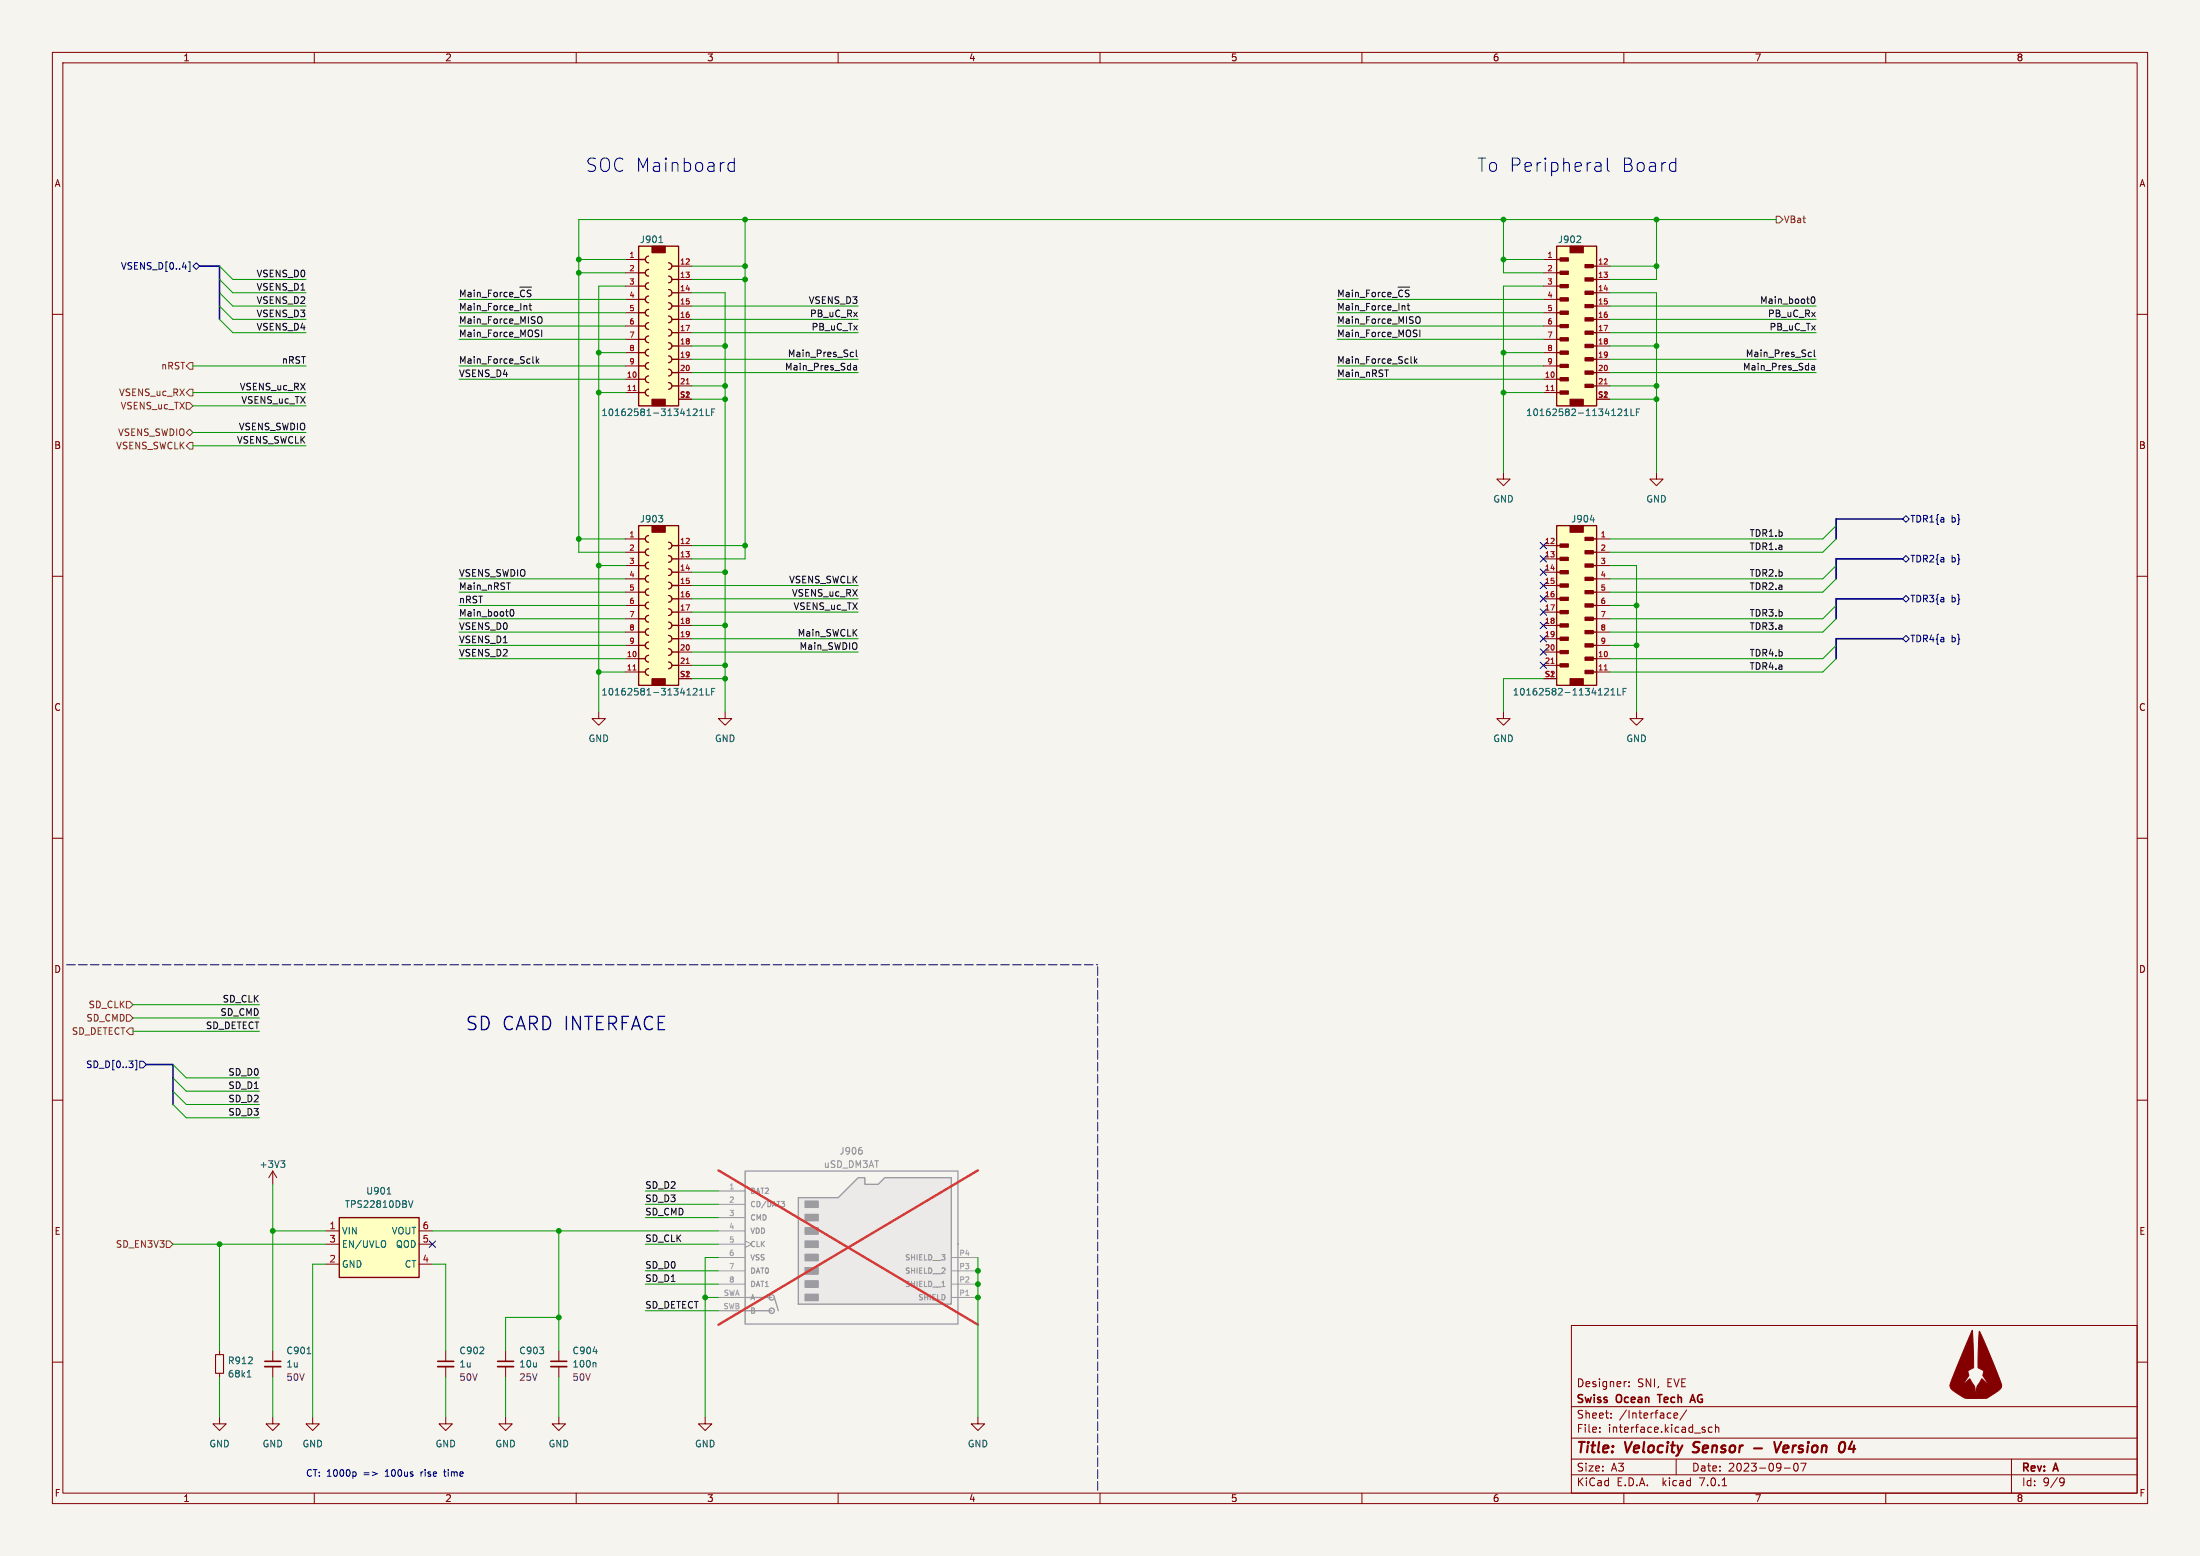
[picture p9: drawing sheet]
<svg xmlns="http://www.w3.org/2000/svg" width="420mm" height="297mm" viewBox="0 0 420 297" stroke-linecap="round" stroke-linejoin="round" font-family="sans-serif">
<path d="M0 0h420v297h-420z" fill="#f5f4ef" stroke="#f5f4ef" stroke-width=".19"/>
<g fill="none" stroke="#840000" stroke-width=".19">
<path d="M10 10h400v277h-400zM12 12h396v273h-396zM60 10v2M110 10v2M160 10v2M210 10v2M260 10v2M310 10v2M360 10v2M10 60h2M119.4 49.5h2.5M119.4 52.1h2.5"/>
<path d="M119.4 54.6h2.5M119.4 57.2h2.5M119.4 59.7h2.5M129.5 50.8h2.6M129.5 53.3h2.6M129.5 55.9h2.6M129.5 58.4h2.6M408 60h2M119.4 72.4h2.5M119.4 74.9h2.5M119.4 62.2h2.5M119.4 64.8h2.5"/>
<path d="M119.4 67.3h2.5M119.4 69.9h2.5M129.5 61h2.6M129.5 63.5h2.6M129.5 66h2.6M129.5 68.6h2.6M129.5 71.1h2.6M129.5 73.7h2.6M129.5 76.2h2.6M287 90.2v1.2h1.3l-1.3 1.3-1.3-1.3h1.3M316.2 90.2v1.2h1.3l-1.3 1.3-1.2-1.3h1.2M10 110h2"/>
<path d="M119.4 102.9h2.5M119.4 105.4h2.5M119.4 108h2.5M119.4 110.5h2.5M119.4 113h2.5M119.4 115.6h2.5M119.4 118.1h2.5M129.5 104.1h2.6M129.5 106.7h2.6M129.5 109.2h2.6M129.5 111.8h2.6M129.5 114.3h2.6"/>
<path d="M129.5 116.8h2.6M129.5 119.4h2.6M408 110h2M114.3 135.9v1.3h1.3l-1.3 1.2-1.3-1.2h1.3M119.4 125.7h2.5M119.4 128.3h2.5M119.4 120.7h2.5M119.4 123.2h2.5M129.5 121.9h2.6M129.5 124.5h2.6M129.5 127h2.6M129.5 129.5h2.6"/>
<path d="M138.4 135.9v1.3h1.3l-1.3 1.2-1.2-1.2h1.2M312.4 135.9v1.3h1.3l-1.3 1.2-1.3-1.2h1.3M10 160h2M408 160h2M10 210h2M408 210h2M52.1 223.5v2.6M52.1 223.5l-.8 1.3M52.1 223.5l.7 1.3M62.2 234.9h2.6M62.2 237.5h2.6M80 234.9h2.5"/>
<path d="M80 237.5h2.5M10 260h2M41.9 257.8v.8M52.1 257.8v2M62.2 241.3h2.6M80 241.3h2.5M85.1 257.8v2M96.5 257.8v2M106.7 257.8v2M300 253h108v32h-108zM408 260h2M41.9 270.5v1.3h1.3l-1.3 1.2-1.3-1.2h1.3"/>
<path d="M41.9 262.1v.8M52.1 270.5v1.3h1.2l-1.2 1.2-1.3-1.2h1.3M52.1 260.9v2M85.1 260.9v2M96.5 260.9v2M106.7 270.5v1.3h1.2l-1.2 1.2-1.3-1.2h1.3M106.7 260.9v2M186.7 270.5v1.3h1.3l-1.3 1.2-1.3-1.2h1.3M300 278.5h108M300 274.5h108M300 268.5h108M305.4 273.3v.1"/>
<path d="M305.4 272.5v.1M307.6 270.6v.1M307.6 269.8v.1M310.3 263.7h.2M311 264.6v.1M311 263.8v.1M319.6 270.2l.7-.1-.1-.3-.4-.1-.2 .2v.7h.6M320 278.5v3M322 269.1l-1.3 2M325.3 272.9l.3 .2-.3 .3M325.3 272.4l.2 .1M326.8 272.5l-.4-.1-.3 .3 .2 .6h.5"/>
<path d="M327.5 272.5l.2-.1 .4 .1v.9M327.5 271.9v1.5M342.6 279.4l.2-.1a.8 .8 0 0 1 .5 .7 .8 .8 0 0 1-.5 .8 1 1 0 0 1-.2-1.4zM343.8 279.3h1l-.7 1.5M384 278.5v6.5M60 285v2M110 285v2M160 285v2M210 285v2M260 285v2M300 281.5h108M310 285v2"/>
<path d="M328.8 283.6h.8M340.6 280.2h1.2M360 285v2M393.5 282.1l.5 .1a.99 .99 0 0 1-.4 1.4h-.3M394.1 282.7l-.2 .3h-.4"/>
</g>
<path d="M323.1 277.1l.3 .1M334.8 276.5h1.6M338.7 275.2l.4 2 .9-2M351.9 275.2l.1 .1a1.55 1.55 0 0 1-.1 1.7" fill="none" stroke="#840000" stroke-width=".4"/>
<path d="M50.5 259.8h3.1M83.6 259.8h3M95 259.8h3M105.2 259.8h3M316.4 266.2h.9M322.6 267.7l.5-1.5 .5 1.5M322.8 267.3h.7" fill="none" stroke="#840000" stroke-width=".3"/>
<path d="M50.5 260.9h3.1M83.6 260.9h3M95 260.9h3M105.2 260.9h3" fill="none" stroke="#840000" stroke-width=".33"/>
<g fill="none" stroke="#006464" stroke-width=".19">
<path d="M125.8 46.3h.7M132.5 78.1h.5l.1 .3-.8 .9h.8M133.6 79.3h.7M133.6 78.4l.3-.3v1.2M134.8 78.1v1.2h.6M135.9 78.7h.4M136.5 78.1h-.6v1.2M125.7 98.4h.8l-.4 .5M126.5 99v.5M132.5 131.4l.5 .1 .1 .3-.8 .9h.8M133.6 131.8l.3-.4v1.3M133.6 132.7h.7"/>
<path d="M134.8 131.4v1.3h.6M135.9 132h.4M136.5 131.4h-.6v1.3M53.6 221.6h.8l-.5 .5M54.1 222.1l.3 .2v.3l-.3 .2M73.6 237v.9M73.9 227.9h.7M78 229.2l.4 1.3 .4-1.3M58.6 258.4h.7M47.2 262.8h.7M47.4 261.8l.2-.2v1.2M113.6 260.1l.2 .2v.6"/>
</g>
<path d="M41.1 258.6h1.6v3.5h-1.6z" fill="none" stroke="#840000" stroke-width=".2"/>
<g fill="#ffffc2" stroke="#ffffc2" stroke-width=".19">
<path d="M121.9 47h7.6v30.5h-7.6z"/>
<path d="M64.8 232.4h15.2v11.4h-15.2z"/>
<path d="M121.9 100.3h7.6v30.5h-7.6z"/>
</g>
<g fill="none" stroke="#840000" stroke-width=".25">
<path d="M121.9 47h7.6v30.5h-7.6zM121.9 59.7h1.3M121.9 57.2h1.3M121.9 54.6h1.3M121.9 52.1h1.3M121.9 49.5h1.3M123.8 59.1a.64 .64 0 0 0-.6 .6 .64 .64 0 0 0 .6 .6M123.8 56.5a.64 .64 0 0 0-.6 .7 .64 .64 0 0 0 .6 .6M123.8 54a.64 .64 0 0 0-.6 .6 .64 .64 0 0 0 .6 .6M123.8 51.4a.64 .64 0 0 0-.6 .7 .64 .64 0 0 0 .6 .6M123.8 48.9a.64 .64 0 0 0-.6 .6 .64 .64 0 0 0 .6 .7M127.6 57.8a.64 .64 0 0 1 .7 .6 .64 .64 0 0 1-.7 .7"/>
<path d="M127.6 55.2a.64 .64 0 0 1 .7 .7 .64 .64 0 0 1-.7 .6M127.6 52.7a.64 .64 0 0 1 .7 .6 .64 .64 0 0 1-.7 .7M127.6 50.2a.64 .64 0 0 1 .7 .6 .64 .64 0 0 1-.7 .6M128.3 58.4h1.2M128.3 55.9h1.2M128.3 53.3h1.2M128.3 50.8h1.2M121.9 74.9h1.3M121.9 72.4h1.3M121.9 69.9h1.3M121.9 67.3h1.3M121.9 64.8h1.3"/>
<path d="M121.9 62.2h1.3M123.8 74.3a.64 .64 0 0 0-.6 .6 .64 .64 0 0 0 .6 .7M123.8 71.8a.64 .64 0 0 0-.6 .6 .64 .64 0 0 0 .6 .6M123.8 69.2a.64 .64 0 0 0-.6 .7 .64 .64 0 0 0 .6 .6M123.8 66.7a.64 .64 0 0 0-.6 .6 .64 .64 0 0 0 .6 .6M123.8 64.1a.64 .64 0 0 0-.6 .7 .64 .64 0 0 0 .6 .6M123.8 61.6a.64 .64 0 0 0-.6 .6 .64 .64 0 0 0 .6 .7M127.6 73a.64 .64 0 0 1 .7 .7 .64 .64 0 0 1-.7 .6M127.6 70.5a.64 .64 0 0 1 .7 .6 .64 .64 0 0 1-.7 .7M127.6 67.9a.64 .64 0 0 1 .7 .7 .64 .64 0 0 1-.7 .6M127.6 65.4a.64 .64 0 0 1 .7 .6 .64 .64 0 0 1-.7 .7M127.6 62.9a.64 .64 0 0 1 .7 .6 .64 .64 0 0 1-.7 .6"/>
<path d="M127.6 60.3a.64 .64 0 0 1 .7 .7 .64 .64 0 0 1-.7 .6M128.3 73.7h1.2M128.3 71.1h1.2M128.3 68.6h1.2M128.3 66h1.2M128.3 63.5h1.2M128.3 61h1.2M121.9 100.3h7.6v30.5h-7.6zM121.9 118.1h1.3M121.9 115.6h1.3M121.9 113h1.3M121.9 110.5h1.3"/>
<path d="M121.9 108h1.3M121.9 105.4h1.3M121.9 102.9h1.3M123.8 117.5a.64 .64 0 0 0-.6 .6 .64 .64 0 0 0 .6 .6M123.8 114.9a.64 .64 0 0 0-.6 .7 .64 .64 0 0 0 .6 .6M123.8 112.4a.64 .64 0 0 0-.6 .6 .64 .64 0 0 0 .6 .7M123.8 109.9a.64 .64 0 0 0-.6 .6 .64 .64 0 0 0 .6 .6M123.8 107.3a.64 .64 0 0 0-.6 .7 .64 .64 0 0 0 .6 .6M123.8 104.8a.64 .64 0 0 0-.6 .6 .64 .64 0 0 0 .6 .6M123.8 102.2a.64 .64 0 0 0-.6 .7 .64 .64 0 0 0 .6 .6M127.6 118.7a.64 .64 0 0 1 .7 .7 .64 .64 0 0 1-.7 .6M127.6 116.2a.64 .64 0 0 1 .7 .6 .64 .64 0 0 1-.7 .7"/>
<path d="M127.6 113.7a.64 .64 0 0 1 .7 .6 .64 .64 0 0 1-.7 .6M127.6 111.1a.64 .64 0 0 1 .7 .7 .64 .64 0 0 1-.7 .6M127.6 108.6a.64 .64 0 0 1 .7 .6 .64 .64 0 0 1-.7 .7M127.6 106a.64 .64 0 0 1 .7 .7 .64 .64 0 0 1-.7 .6M127.6 103.5a.64 .64 0 0 1 .7 .6 .64 .64 0 0 1-.7 .7M128.3 119.4h1.2M128.3 116.8h1.2M128.3 114.3h1.2M128.3 111.8h1.2M128.3 109.2h1.2M128.3 106.7h1.2M128.3 104.1h1.2"/>
<path d="M121.9 128.3h1.3M121.9 125.7h1.3M121.9 123.2h1.3M121.9 120.7h1.3M123.8 127.6a.64 .64 0 0 0-.6 .7 .64 .64 0 0 0 .6 .6M123.8 125.1a.64 .64 0 0 0-.6 .6 .64 .64 0 0 0 .6 .7M123.8 122.6a.64 .64 0 0 0-.6 .6 .64 .64 0 0 0 .6 .6M123.8 120a.64 .64 0 0 0-.6 .7 .64 .64 0 0 0 .6 .6M127.6 126.4a.64 .64 0 0 1 .7 .6 .64 .64 0 0 1-.7 .6M127.6 123.8a.64 .64 0 0 1 .7 .7 .64 .64 0 0 1-.7 .6M127.6 121.3a.64 .64 0 0 1 .7 .6 .64 .64 0 0 1-.7 .7M128.3 127h1.2"/>
<path d="M128.3 124.5h1.2M128.3 121.9h1.2M64.8 232.4h15.2v11.4h-15.2z"/>
</g>
<g fill="#840000" stroke="#840000" stroke-width=".19">
<path d="M124.5 76.2h2.5v1.3h-2.5z"/>
<path d="M124.5 47h2.5v1.3h-2.5z"/>
<path d="M376.5 253.9l.3 7.2-1.1 .6 .2 .9-1.5 2.2 1.6-1.6 .2 .3a3.6 3.6 0 0 1 1 2.8 4.3 4.3 0 0 1 1.2-3.1l1.6 1.6-1.5-2.2 .2-.9-1.1-.6 .3-7 1.5 3.4 2.5 6.2a1.24 1.24 0 0 1-.5 1.8l-2.1 1.4h-2a4.2 4.2 0 0 1-2.4-.2l-.3-.1a5.9 5.9 0 0 1-2.3-1.9 4.6 4.6 0 0 1 .7-2.5z"/>
<path d="M124.5 129.5h2.5v1.3h-2.5z"/>
<path d="M124.5 100.3h2.5v1.3h-2.5z"/>
</g>
<path d="M120.8 74.6h.6M131 73.3h.6M120.8 127.9h.6M131 126.6h.6" fill="none" stroke="#a90000" stroke-width=".19"/>
<path d="M152.4 228.6h7.6l3.8-3.8h1.3v1.3h2.5l1.3-1.3h12.7v24.1h-29.2z" fill="#ebeae8"/>
<g fill="none" stroke="#9c9b98" stroke-width=".25">
<path d="M142.2 223.5h40.7v29.2h-40.7zM152.4 228.6h7.6l3.8-3.8h1.3v1.3h2.5l1.3-1.3h12.7v24.1h-29.2zM142.2 250.2h5.1M142.2 247.6h5.1M147.8 247.6l.8 2.6"/>
<circle cx="147.3" cy="250.2" r=".51"/>
<circle cx="147.3" cy="247.6" r=".51"/>
</g>
<g fill="#9c9b98" stroke="#9c9b98" stroke-width=".19">
<path d="M153.7 247h2.5v1.3h-2.5z"/>
<path d="M153.7 244.5h2.5v1.2h-2.5z"/>
<path d="M153.7 241.9h2.5v1.3h-2.5z"/>
<path d="M153.7 239.4h2.5v1.3h-2.5z"/>
<path d="M153.7 236.9h2.5v1.2h-2.5z"/>
<path d="M153.7 234.3h2.5v1.3h-2.5z"/>
<path d="M153.7 231.8h2.5v1.2h-2.5z"/>
<path d="M153.7 229.2h2.5v1.3h-2.5z"/>
</g>
<g fill="none" stroke="#9c9b98" stroke-width=".19">
<path d="M137.2 227.3h5M137.2 229.9h5M137.2 232.4h5M137.2 234.9h5M137.2 237.5h5M142.2 236.9l1.3 .6-1.3 .6M137.2 240h5M137.2 242.6h5M137.2 245.1h5M137.2 247.6h5M137.2 250.2h5M181.6 240h5.1"/>
<path d="M181.6 242.6h5.1M181.6 245.1h5.1M181.6 247.6h5.1"/>
</g>
<path d="M164.6 219.6v.6M149.2 229.3h.6l-.4 .4M149.7 229.8v.4M179.8 245.6h.6" fill="none" stroke="#939391" stroke-width=".19"/>
<path d="M137.2 223.4l49.5 29.5M186.7 223.4l-49.5 29.5" fill="none" stroke="#eb3a3d" stroke-width=".46"/>
<g fill="#ffffc2" stroke="#ffffc2" stroke-width=".19">
<path d="M297.2 100.3h7.6v30.5h-7.6z"/>
<path d="M297.2 47h7.6v30.5h-7.6z"/>
</g>
<g fill="none" stroke="#840000" stroke-width=".25">
<path d="M297.2 47h7.6v30.5h-7.6zM297.2 59.7h1.9M297.2 57.2h1.9M297.2 54.6h1.9M297.2 52.1h1.9M297.2 49.5h1.9M302.9 58.4h1.9M302.9 55.9h1.9M302.9 53.3h1.9M302.9 50.8h1.9M297.2 74.9h1.9M297.2 72.4h1.9"/>
<path d="M297.2 69.9h1.9M297.2 67.3h1.9M297.2 64.8h1.9M297.2 62.2h1.9M302.9 73.7h1.9M302.9 71.1h1.9M302.9 68.6h1.9M302.9 66h1.9M302.9 63.5h1.9M302.9 61h1.9M297.2 100.3h7.6v30.5h-7.6zM297.2 119.4h1.9"/>
<path d="M297.2 116.8h1.9M297.2 114.3h1.9M297.2 111.8h1.9M297.2 109.2h1.9M297.2 106.7h1.9M297.2 104.1h1.9M302.9 118.1h1.9M302.9 115.6h1.9M302.9 113h1.9M302.9 110.5h1.9M302.9 108h1.9M302.9 105.4h1.9"/>
<path d="M302.9 102.9h1.9M297.2 127h1.9M297.2 124.5h1.9M297.2 121.9h1.9M302.9 128.3h1.9M302.9 125.7h1.9M302.9 123.2h1.9M302.9 120.7h1.9"/>
</g>
<g fill="#840000" stroke="#840000" stroke-width=".19">
<path d="M302.6 128h1.6v.6h-1.6z"/>
<path d="M302.6 125.4h1.6v.6h-1.6z"/>
<path d="M302.6 122.9h1.6v.6h-1.6z"/>
<path d="M302.6 120.3h1.6v.7h-1.6z"/>
<path d="M302.6 117.8h1.6v.6h-1.6z"/>
<path d="M302.6 115.3h1.6v.6h-1.6z"/>
<path d="M302.6 112.7h1.6v.6h-1.6z"/>
<path d="M302.6 110.2h1.6v.6h-1.6z"/>
<path d="M302.6 107.6h1.6v.7h-1.6z"/>
<path d="M302.6 105.1h1.6v.6h-1.6z"/>
<path d="M302.6 102.6h1.6v.6h-1.6z"/>
<path d="M297.8 126.7h1.6v.6h-1.6z"/>
<path d="M297.8 124.1h1.6v.7h-1.6z"/>
<path d="M297.8 121.6h1.6v.6h-1.6z"/>
<path d="M297.8 119.1h1.6v.6h-1.6z"/>
<path d="M297.8 116.5h1.6v.7h-1.6z"/>
<path d="M297.8 114h1.6v.6h-1.6z"/>
<path d="M297.8 111.4h1.6v.7h-1.6z"/>
<path d="M297.8 108.9h1.6v.6h-1.6z"/>
<path d="M297.8 106.4h1.6v.6h-1.6z"/>
<path d="M297.8 103.8h1.6v.7h-1.6z"/>
<path d="M299.7 129.5h2.6v1.3h-2.6z"/>
<path d="M299.7 100.3h2.6v1.3h-2.6z"/>
<path d="M297.8 74.6h1.6v.6h-1.6z"/>
<path d="M297.8 72.1h1.6v.6h-1.6z"/>
<path d="M297.8 69.5h1.6v.7h-1.6z"/>
<path d="M297.8 67h1.6v.6h-1.6z"/>
<path d="M297.8 64.5h1.6v.6h-1.6z"/>
<path d="M297.8 61.9h1.6v.6h-1.6z"/>
<path d="M297.8 59.4h1.6v.6h-1.6z"/>
<path d="M297.8 56.8h1.6v.7h-1.6z"/>
<path d="M297.8 54.3h1.6v.6h-1.6z"/>
<path d="M297.8 51.8h1.6v.6h-1.6z"/>
<path d="M297.8 49.2h1.6v.6h-1.6z"/>
<path d="M302.6 73.3h1.6v.7h-1.6z"/>
<path d="M302.6 70.8h1.6v.6h-1.6z"/>
<path d="M302.6 68.3h1.6v.6h-1.6z"/>
<path d="M302.6 65.7h1.6v.7h-1.6z"/>
<path d="M302.6 63.2h1.6v.6h-1.6z"/>
<path d="M302.6 60.6h1.6v.7h-1.6z"/>
<path d="M302.6 58.1h1.6v.6h-1.6z"/>
<path d="M302.6 55.6h1.6v.6h-1.6z"/>
<path d="M302.6 53h1.6v.7h-1.6z"/>
<path d="M302.6 50.5h1.6v.6h-1.6z"/>
<path d="M299.7 76.2h2.6v1.3h-2.6z"/>
<path d="M299.7 47h2.6v1.3h-2.6z"/>
</g>
<g fill="none" stroke="#840000" stroke-width=".19">
<path d="M294.6 49.5h2.6M294.6 52.1h2.6M294.6 54.6h2.6M294.6 57.2h2.6M294.6 59.7h2.6M304.8 50.8h2.5M304.8 53.3h2.5M304.8 55.9h2.5M304.8 58.4h2.5M294.6 72.4h2.6M294.6 74.9h2.6M294.6 62.2h2.6"/>
<path d="M294.6 64.8h2.6M294.6 67.3h2.6M294.6 69.9h2.6M304.8 61h2.5M304.8 63.5h2.5M304.8 66h2.5M304.8 68.6h2.5M304.8 71.1h2.5M304.8 73.7h2.5M304.8 76.2h2.5M294.6 104.1h2.6M294.6 106.7h2.6"/>
<path d="M294.6 109.2h2.6M294.6 111.8h2.6M294.6 114.3h2.6M294.6 116.8h2.6M294.6 119.4h2.6M304.8 102.9h2.5M304.8 105.4h2.5M304.8 108h2.5M304.8 110.5h2.5M304.8 113h2.5M304.8 115.6h2.5M304.8 118.1h2.5"/>
<path d="M287 135.9v1.3h1.3l-1.3 1.2-1.3-1.2h1.3M294.6 121.9h2.6M294.6 124.5h2.6M294.6 127h2.6M294.6 129.5h2.6M304.8 125.7h2.5M304.8 128.3h2.5M304.8 120.7h2.5M304.8 123.2h2.5M59.7 270.5v1.3h1.3l-1.3 1.2-1.3-1.2h1.3M85.1 270.5v1.3h1.3l-1.3 1.2-1.3-1.2h1.3M96.5 270.5v1.3h1.3l-1.3 1.2-1.3-1.2h1.3"/>
<path d="M134.6 270.5v1.3h1.3l-1.3 1.2-1.3-1.2h1.3"/>
</g>
<path d="M296.1 74.6h.6M306.3 73.3h.5M296.1 126.6h.6M306.3 127.9h.5" fill="none" stroke="#a90000" stroke-width=".19"/>
<g fill="none" stroke="#006464" stroke-width=".19">
<path d="M301 46.3h.8M301.7 45.2v.4M309.1 78.1h.4l.1 .3-.8 .9h.8M310.1 79.3h.7M310.1 78.4l.4-.3v1.2M311.4 78.1v1.2h.6M312.4 78.7h.4M313 78.1h-.6v1.2M303.6 99.2h.8M306.5 131.4l.4 .1 .2 .3-.8 .9h.8M307.6 132.7h.7M307.6 131.8l.3-.4v1.3"/>
<path d="M308.8 131.4v1.3h.6M309.8 132h.5M310.5 131.4h-.7v1.3"/>
</g>
<path d="M339.1 41.3h.6l.7 .6-.7 .6h-.6zM35.6 69.9l.6-.7h.6v1.3h-.6zM35.6 76.8h.6l.6 .7-.6 .6h-.6zM36.2 74.3h.6v1.3h-.6l-.6-.7zM35.6 82.6l.6-.7 .6 .7-.6 .6zM35.6 85.1l.6-.6h.6v1.2h-.6zM24.1 191.1h.7l.6 .7-.6 .6h-.7zM24.1 193.7h.7l.6 .6-.6 .6h-.7zM24.8 196.2h.6v1.3h-.6l-.7-.6zM31.7 236.9h.7l.6 .6-.6 .6h-.7z" fill="none" stroke="#725600" stroke-width=".19"/>
<g fill="none" stroke="#000084" stroke-width=".19">
<path d="M36 50h.3v1.8h-.3M36.8 50.8l.7-.6 .6 .6-.6 .6zM363.2 99.1l.7-.7 .6 .7-.6 .6zM294 108.6l1.2 1.2M294 106.1l1.2 1.2M294 103.5l1.2 1.2M294 116.2l1.2 1.2M294 111.2l1.2 1.2M294 113.7l1.2 1.2M294 118.8l1.2 1.2M295.2 108.6l-1.2 1.2M295.2 106.1l-1.2 1.2"/>
<path d="M295.2 103.5l-1.2 1.2M295.2 116.2l-1.2 1.2M295.2 111.2l-1.2 1.2M295.2 113.7l-1.2 1.2M295.2 118.8l-1.2 1.2M363.2 106.7l.7-.7 .6 .7-.6 .6zM363.2 114.3l.7-.6 .6 .6-.6 .6zM294 123.9l1.2 1.2M294 126.4l1.2 1.2M294 121.3l1.2 1.2M295.2 123.9l-1.2 1.2M295.2 126.4l-1.2 1.2"/>
<path d="M295.2 121.3l-1.2 1.2M363.2 121.9l.7-.6 .6 .6-.6 .7zM25.8 202.4h.3v1.8h-.3M26.7 202.6h.6l.6 .6-.6 .6h-.6zM81.9 236.9l1.3 1.2M83.2 236.9l-1.3 1.2"/>
</g>
<g fill="none" stroke="#0f0f0f" stroke-width=".19">
<path d="M99.2 54.8h2.3M100.4 58.3l.2 .2v.7M101 58.3h.5M101.2 57.9v1.1l.3 .2M266.9 54.8h2.2M268 58.3l.2 .2v.7M268.6 58.3h.5M268.8 57.9v1.1l.3 .2M345.9 56.7l.1-.1a.68 .68 0 0 1 .5 .7 .68 .68 0 0 1-.5 .6 .85 .85 0 0 1-.1-1.2zM102.4 68.1v1.2M102.5 68.9l.4 .4M102.9 68.5l-.5 .5"/>
<path d="M102.9 60.5a.43 .43 0 0 1 .6 .4v.4a.43 .43 0 0 1-.6 .4M103.4 63v1.3M162.6 67.2l.3 .1M162.9 68l-.3 .1M163 69.8h.5v.8M163.5 66.8v1.1l.1 .2M163.5 70.1h-.4l-.2 .2 .2 .3h.4M270 68.1v1.2M270.1 68.9l.4 .4M270.5 68.5l-.5 .5M270.6 60.5a.43 .43 0 0 1 .5 .4v.4a.43 .43 0 0 1-.5 .4M271.1 63v1.3"/>
<path d="M345.4 67.2l.4 .1M345.8 68l-.4 .1M345.9 69.8h.4l.1 .8M346.3 66.8v1.1l.2 .2M346.4 70.1h-.4l-.2 .2 .2 .3h.4M97.4 116.8l.3-.5a.68 .68 0 0 1 .4 .7 .68 .68 0 0 1-.4 .6l-.3-.5"/>
</g>
<path d="M140.2 30.2v2.5M140.2 31.1l-.7-.1-.5 .5v.7l.2 .4 .3 .1 .7-.1M304.8 31l.7 .1 .1 .3v1.3M305.6 32.6l-.8 .1M305.6 31.6l-.8 .1M306.9 30.2v2.1l.3 .4M319.7 31l.2 .1M319.9 30.2v2.5M319.9 32.6l-.2 .1M67.7 280.9l.3 .3v.3l-.3 .3" fill="none" stroke="#0000c2" stroke-width=".19"/>
<path d="M12.7 184.2h196.8M209.5 284.5v-100.3" fill="none" stroke="#0000c2" stroke-width=".19" stroke-dasharray="1.7 .6"/>
<path d="M38.1 50.8h3.8v10.2M363.2 99.1h-12.7v3.8M363.2 106.7h-12.7v3.8M363.2 114.3h-12.7v3.8M363.2 121.9h-12.7v3.8M27.9 203.2h5.1v7.6" fill="none" stroke="#000084" stroke-width=".3"/>
<g fill="none" stroke="#009600" stroke-width=".19">
<path d="M41.9 58.4l2.5 2.6h14M41.9 55.9l2.5 2.5h14M41.9 53.3l2.5 2.6h14M41.9 50.8l2.5 2.5h14M87.6 57.2h31.8M87.6 59.7h31.8M110.5 49.5h8.9M110.5 52.1h8.9M119.4 54.6h-5.1v81.3M132.1 55.9h6.3v80M132.1 58.4h31.7M132.1 53.3h10.1"/>
<path d="M132.1 50.8h10.1M142.2 41.9v64.8h-10.1M255.3 57.2h39.3M255.3 59.7h39.3M287 49.5h7.6M287 41.9v10.2h7.6M294.6 54.6h-7.6v35.6M307.3 58.4h39.4M307.3 55.9h8.9v34.3M307.3 50.8h8.9M316.2 41.9v11.4h-8.9M339.1 41.9h-228.6v63.5h8.9"/>
<path d="M36.8 69.9h21.6M36.8 74.9h21.6M36.8 77.5h21.6M41.9 61l2.5 2.5h14M87.6 69.9h31.8M87.6 64.8h31.8M87.6 62.2h31.8M87.6 72.4h31.8M114.3 74.9h5.1M114.3 67.3h5.1M132.1 61h31.7M132.1 63.5h31.7"/>
<path d="M132.1 76.2h6.3M132.1 73.7h6.3M132.1 71.1h31.7M132.1 66h6.3M132.1 68.6h31.7M255.3 69.9h39.3M255.3 64.8h39.3M255.3 62.2h39.3M255.3 72.4h39.3M287 74.9h7.6M287 67.3h7.6M307.3 61h39.4"/>
<path d="M307.3 63.5h39.4M307.3 76.2h8.9M307.3 73.7h8.9M307.3 71.1h39.4M307.3 66h8.9M307.3 68.6h39.4M36.8 82.6h21.6M36.8 85.1h21.6M87.6 113h31.8M87.6 118.1h31.8M87.6 110.5h31.8M87.6 115.6h31.8"/>
<path d="M110.5 102.9h8.9M114.3 108h5.1M132.1 109.2h6.3M132.1 119.4h6.3M132.1 111.8h31.7M132.1 116.8h31.7M132.1 114.3h31.7M132.1 104.1h10.1M307.3 115.6h5.1M307.3 108h5.1v27.9M350.5 118.1l-2.5 2.6h-40.7M350.5 110.5l-2.5 2.5h-40.7"/>
<path d="M350.5 115.6l-2.5 2.5h-40.7M350.5 108l-2.5 2.5h-40.7M350.5 102.9l-2.5 2.5h-40.7M350.5 100.3l-2.5 2.6h-40.7M87.6 125.7h31.8M87.6 120.7h31.8M87.6 123.2h31.8M114.3 128.3h5.1M132.1 124.5h31.7M132.1 127h6.3M132.1 121.9h31.7M132.1 129.5h6.3"/>
<path d="M294.6 129.5h-7.6v6.4M307.3 123.2h5.1M350.5 125.7l-2.5 2.6h-40.7M350.5 123.2l-2.5 2.5h-40.7M25.4 194.3h24.1M25.4 196.9h24.1M25.4 191.8h24.1M33 208.3l2.6 2.5h13.9M33 205.7l2.6 2.6h13.9M33 203.2l2.6 2.5h13.9M33 210.8l2.6 2.6h13.9M33 237.5h29.2"/>
<path d="M41.9 237.5v20.3M52.1 226.1v31.7M52.1 234.9h10.1M82.5 234.9h54.7M106.7 234.9v22.9M123.2 237.5h14M123.2 229.9h14M123.2 232.4h14M123.2 227.3h14M62.2 241.3h-2.5v29.2M82.5 241.3h2.6v16.5M106.7 251.5h-10.2v6.3"/>
<path d="M123.2 245.1h14M123.2 250.2h14M123.2 242.6h14M134.6 247.6h2.6M137.2 240h-2.6v30.5M186.7 240v30.5M41.9 262.9v7.6M52.1 262.9v7.6M85.1 262.9v7.6M96.5 262.9v7.6M106.7 262.9v7.6"/>
</g>
<g fill="#009600" stroke="#009600" stroke-width=".19">
<circle cx="110.5" cy="49.5" r=".46"/>
<circle cx="110.5" cy="52.1" r=".46"/>
<circle cx="114.3" cy="67.3" r=".46"/>
<circle cx="186.7" cy="245.1" r=".46"/>
<circle cx="186.7" cy="247.6" r=".46"/>
<circle cx="186.7" cy="242.6" r=".46"/>
<circle cx="106.7" cy="251.5" r=".46"/>
<circle cx="106.7" cy="234.9" r=".46"/>
<circle cx="134.6" cy="247.6" r=".46"/>
<circle cx="138.4" cy="127" r=".46"/>
<circle cx="138.4" cy="129.5" r=".46"/>
<circle cx="41.9" cy="237.5" r=".46"/>
<circle cx="52.1" cy="234.9" r=".46"/>
<circle cx="110.5" cy="102.9" r=".46"/>
<circle cx="114.3" cy="108" r=".46"/>
<circle cx="138.4" cy="119.4" r=".46"/>
<circle cx="138.4" cy="109.2" r=".46"/>
<circle cx="142.2" cy="104.1" r=".46"/>
<circle cx="114.3" cy="128.3" r=".46"/>
<circle cx="316.2" cy="76.2" r=".46"/>
<circle cx="316.2" cy="73.7" r=".46"/>
<circle cx="312.4" cy="115.6" r=".46"/>
<circle cx="142.2" cy="53.3" r=".46"/>
<circle cx="142.2" cy="50.8" r=".46"/>
<circle cx="316.2" cy="50.8" r=".46"/>
<circle cx="316.2" cy="41.9" r=".46"/>
<circle cx="138.4" cy="66" r=".46"/>
<circle cx="142.2" cy="41.9" r=".46"/>
<circle cx="138.4" cy="73.7" r=".46"/>
<circle cx="287" cy="49.5" r=".46"/>
<circle cx="287" cy="41.9" r=".46"/>
<circle cx="138.4" cy="76.2" r=".46"/>
<circle cx="287" cy="67.3" r=".46"/>
<circle cx="287" cy="74.9" r=".46"/>
<circle cx="114.3" cy="74.9" r=".46"/>
<circle cx="312.4" cy="123.2" r=".46"/>
<circle cx="316.2" cy="66" r=".46"/>
</g>
<g font-size="3.5" fill="#0000c2">
<text x="111.8" y="33">SOC Mainboard</text>
<text x="281.9" y="33">To Peripheral</text>
<text x="309.3" y="33">Board</text>
<text x="88.9" y="196.8">SD CARD INTERFACE</text>
</g>
<g font-size="2.8" fill="#840000">
<text x="301" y="277.8">Title:</text>
<text x="310.4" y="277.8">Velocity</text>
<text x="323.9" y="277.8">Sensor</text>
<text x="340.7" y="277.8">Version</text>
<text x="353.6" y="277.8">04</text>
</g>
<g font-size="2.1" fill="#840000">
<text x="301" y="268.1">Swiss</text>
<text x="301" y="264.9">Designer:</text>
<text x="308.7" y="268.1">Ocean</text>
<text x="312.6" y="264.9">SNI,</text>
<text x="317.2" y="268.1">Tech</text>
<text x="318.2" y="264.9">EVE</text>
<text x="323.8" y="268.1">AG</text>
<text x="301" y="273.6">File:</text>
<text x="301" y="270.9">Sheet:</text>
<text x="307" y="273.6">interface.kicad_sch</text>
<text x="309.1" y="270.9">/Interface/</text>
<text x="301" y="281">Size:</text>
<text x="307.6" y="281">A3</text>
<text x="323" y="281">Date:</text>
<text x="329.9" y="281">2023-09-07</text>
<text x="386" y="281.2">Rev:</text>
<text x="392.2" y="281.2">A</text>
<text x="301" y="283.8">KiCad</text>
<text x="308.6" y="283.8">E.D.A.</text>
<text x="317.4" y="283.8">kicad</text>
<text x="324.5" y="283.8">7.0.1</text>
<text x="386" y="283.8">Id:</text>
<text x="390" y="283.8">9/9</text>
</g>
<g font-size="1.8" fill="#840000">
<text x="35" y="11.8">1</text>
<text x="85" y="11.8">2</text>
<text x="135" y="11.8">3</text>
<text x="185" y="11.8">4</text>
<text x="235" y="11.8">5</text>
<text x="285" y="11.8">6</text>
<text x="335" y="11.8">7</text>
<text x="385" y="11.8">8</text>
<text x="10.4" y="35.8">A</text>
<text x="408.4" y="35.8">A</text>
<text x="10.3" y="85.8">B</text>
<text x="408.3" y="85.8">B</text>
<text x="10.3" y="135.8">C</text>
<text x="408.3" y="135.8">C</text>
<text x="10.3" y="185.8">D</text>
<text x="408.3" y="185.8">D</text>
<text x="10.4" y="235.8">E</text>
<text x="408.3" y="235.8">E</text>
<text x="10.4" y="285.8">F</text>
<text x="35" y="286.8">1</text>
<text x="85" y="286.8">2</text>
<text x="135" y="286.8">3</text>
<text x="185" y="286.8">4</text>
<text x="235" y="286.8">5</text>
<text x="285" y="286.8">6</text>
<text x="335" y="286.8">7</text>
<text x="385" y="286.8">8</text>
<text x="408.4" y="285.8">F</text>
</g>
<g font-size="1.8" fill="#006464">
<text x="122.1" y="46.5">J901</text>
<text x="297.4" y="46.5">J902</text>
<text x="114.8" y="79.6">10162581-3134121LF</text>
<text x="291.3" y="79.6">10162582-1134121LF</text>
<text x="122.1" y="99.9">J903</text>
<text x="285" y="96.1">GND</text>
<text x="299.9" y="99.9">J904</text>
<text x="314.2" y="96.1">GND</text>
<text x="114.8" y="132.9">10162581-3134121LF</text>
<text x="288.7" y="132.9">10162582-1134121LF</text>
<text x="112.3" y="141.8">GND</text>
<text x="136.4" y="141.8">GND</text>
<text x="285" y="141.8">GND</text>
<text x="310.4" y="141.8">GND</text>
<text x="49.5" y="223.1">+3V3</text>
<text x="65.8" y="230.7">TPS22810DBV</text>
<text x="69.8" y="228.2">U901</text>
<text x="65.3" y="235.8">VIN</text>
<text x="65.3" y="238.3">EN/UVLO</text>
<text x="74.7" y="235.8">VOUT</text>
<text x="75.4" y="238.3">QOD</text>
<text x="65.3" y="242.1">GND</text>
<text x="77.1" y="242.1">CT</text>
<text x="43.4" y="260.5">R912</text>
<text x="43.4" y="263.1">68k1</text>
<text x="54.6" y="258.6">C901</text>
<text x="54.6" y="261.2">1u</text>
<text x="87.6" y="258.6">C902</text>
<text x="87.6" y="261.2">1u</text>
<text x="99.1" y="258.6">C903</text>
<text x="99.1" y="261.2">10u</text>
<text x="109.2" y="258.6">C904</text>
<text x="109.2" y="261.2">100n</text>
<text x="39.9" y="276.4">GND</text>
<text x="50.1" y="276.4">GND</text>
<text x="57.7" y="276.4">GND</text>
<text x="83.1" y="276.4">GND</text>
<text x="94.5" y="276.4">GND</text>
<text x="104.7" y="276.4">GND</text>
<text x="132.6" y="276.4">GND</text>
<text x="184.7" y="276.4">GND</text>
</g>
<g font-size="1.8" fill="#725600">
<text x="340.6" y="42.7">VBat</text>
<text x="30.6" y="70.7">nRST</text>
<text x="22.6" y="75.8">VSENS_uc_RX</text>
<text x="22.4" y="83.4">VSENS_SWDIO</text>
<text x="22.9" y="78.3">VSENS_uc_TX</text>
<text x="22.1" y="85.9">VSENS_SWCLK</text>
<text x="13.6" y="197.7">SD_DETECT</text>
<text x="16.4" y="195.1">SD_CMD</text>
<text x="16.8" y="192.6">SD_CLK</text>
<text x="22" y="238.3">SD_EN3V3</text>
</g>
<g font-size="1.8" fill="#000084">
<text x="23" y="51.6">VSENS_D[0..4]</text>
<text x="364.7" y="99.9">TDR1{a</text>
<text x="372.5" y="99.9">b}</text>
<text x="364.7" y="107.5">TDR2{a</text>
<text x="372.5" y="107.5">b}</text>
<text x="364.7" y="115.1">TDR3{a</text>
<text x="372.5" y="115.1">b}</text>
<text x="364.7" y="122.7">TDR4{a</text>
<text x="372.5" y="122.7">b}</text>
<text x="16.3" y="204">SD_D[0..3]</text>
</g>
<g font-size="1.8" fill="#0f0f0f">
<text x="48.9" y="53">VSENS_D0</text>
<text x="48.9" y="58.1">VSENS_D2</text>
<text x="48.9" y="55.5">VSENS_D1</text>
<text x="87.6" y="56.8">Main_Force_~{CS}</text>
<text x="87.6" y="59.3">Main_Force_Int</text>
<text x="154.3" y="58.1">VSENS_D3</text>
<text x="255.3" y="56.8">Main_Force_~{CS}</text>
<text x="255.3" y="59.3">Main_Force_Int</text>
<text x="335.9" y="58.1">Main_boot0</text>
<text x="48.9" y="60.6">VSENS_D3</text>
<text x="48.9" y="63.2">VSENS_D4</text>
<text x="87.6" y="61.9">Main_Force_MISO</text>
<text x="87.6" y="64.4">Main_Force_MOSI</text>
<text x="154.5" y="60.6">PB_uC_Rx</text>
<text x="154.8" y="63.2">PB_uC_Tx</text>
<text x="255.3" y="64.4">Main_Force_MOSI</text>
<text x="255.3" y="61.9">Main_Force_MISO</text>
<text x="337.4" y="60.6">PB_uC_Rx</text>
<text x="337.7" y="63.2">PB_uC_Tx</text>
<text x="53.7" y="69.5">nRST</text>
<text x="87.6" y="69.5">Main_Force_Sclk</text>
<text x="149.7" y="70.8">Main_Pres_Sda</text>
<text x="150.3" y="68.2">Main_Pres_Scl</text>
<text x="255.3" y="69.5">Main_Force_Sclk</text>
<text x="332.6" y="70.8">Main_Pres_Sda</text>
<text x="333.2" y="68.2">Main_Pres_Scl</text>
<text x="45.7" y="74.6">VSENS_uc_RX</text>
<text x="46" y="77.1">VSENS_uc_TX</text>
<text x="87.6" y="72">VSENS_D4</text>
<text x="255.3" y="72">Main_nRST</text>
<text x="45.5" y="82.2">VSENS_SWDIO</text>
<text x="45.1" y="84.7">VSENS_SWCLK</text>
<text x="334" y="102.5">TDR1.b</text>
<text x="334" y="105.1">TDR1.a</text>
<text x="87.6" y="110.1">VSENS_SWDIO</text>
<text x="87.6" y="112.7">Main_nRST</text>
<text x="150.5" y="111.4">VSENS_SWCLK</text>
<text x="151.1" y="114">VSENS_uc_RX</text>
<text x="334" y="112.7">TDR2.a</text>
<text x="334" y="110.1">TDR2.b</text>
<text x="87.6" y="115.2">nRST</text>
<text x="87.6" y="117.8">Main_boot0</text>
<text x="151.4" y="116.5">VSENS_uc_TX</text>
<text x="334" y="117.8">TDR3.b</text>
<text x="87.6" y="122.8">VSENS_D1</text>
<text x="87.6" y="125.4">VSENS_D2</text>
<text x="87.6" y="120.3">VSENS_D0</text>
<text x="152.2" y="121.6">Main_SWCLK</text>
<text x="152.5" y="124.1">Main_SWDIO</text>
<text x="334" y="120.3">TDR3.a</text>
<text x="334" y="125.4">TDR4.b</text>
<text x="334" y="127.9">TDR4.a</text>
<text x="42.4" y="191.4">SD_CLK</text>
<text x="39.2" y="196.5">SD_DETECT</text>
<text x="42" y="194">SD_CMD</text>
<text x="43.5" y="205.4">SD_D0</text>
<text x="43.5" y="207.9">SD_D1</text>
<text x="43.5" y="213">SD_D3</text>
<text x="43.5" y="210.5">SD_D2</text>
<text x="123.2" y="227">SD_D2</text>
<text x="123.2" y="229.5">SD_D3</text>
<text x="123.2" y="232.1">SD_CMD</text>
<text x="123.2" y="237.1">SD_CLK</text>
<text x="123.2" y="244.8">SD_D1</text>
<text x="123.2" y="242.2">SD_D0</text>
<text x="123.2" y="249.8">SD_DETECT</text>
</g>
<g font-size="1.8" fill="#939391">
<text x="160.2" y="220.5">J906</text>
<text x="157.2" y="223.1">uSD_DM3AT</text>
</g>
<g font-size="1.8" fill="#a90000">
<text x="62.8" y="234.7">1</text>
<text x="62.8" y="237.2">3</text>
<text x="80.6" y="237.2">5</text>
<text x="80.6" y="234.7">6</text>
<text x="62.8" y="241">2</text>
<text x="80.6" y="241">4</text>
</g>
<g font-size="1.8" fill="#840084">
<text x="54.6" y="263.7">50V</text>
<text x="87.6" y="263.7">50V</text>
<text x="99.1" y="263.7">25V</text>
<text x="109.2" y="263.7">50V</text>
</g>
<g font-size="1.8" fill="#0000c2">
<text x="58.4" y="281.9">CT: 1000p</text>
<text x="69.4" y="281.9">=&gt;</text>
<text x="73.7" y="281.9">100us</text>
<text x="80.6" y="281.9">rise</text>
<text x="85.2" y="281.9">time</text>
</g>
<g font-size="1.4" fill="#a90000">
<text x="120.1" y="49.3">1</text>
<text x="120.1" y="51.8">2</text>
<text x="129.8" y="50.5">12</text>
<text x="129.8" y="53.1">13</text>
<text x="295.3" y="49.3">1</text>
<text x="295.3" y="51.8">2</text>
<text x="305" y="50.5">12</text>
<text x="305" y="53.1">13</text>
<text x="120.1" y="54.4">3</text>
<text x="120.1" y="56.9">4</text>
<text x="120.1" y="59.4">5</text>
<text x="129.8" y="55.6">14</text>
<text x="129.8" y="58.2">15</text>
<text x="295.3" y="54.4">3</text>
<text x="295.3" y="56.9">4</text>
<text x="295.3" y="59.4">5</text>
<text x="305" y="55.6">14</text>
<text x="305" y="58.2">15</text>
<text x="120.1" y="62">6</text>
<text x="120.1" y="64.5">7</text>
<text x="129.8" y="60.7">16</text>
<text x="129.8" y="63.2">17</text>
<text x="129.8" y="65.8">18</text>
<text x="295.3" y="62">6</text>
<text x="295.3" y="64.5">7</text>
<text x="305" y="60.7">16</text>
<text x="305" y="63.2">17</text>
<text x="305" y="65.8">18</text>
<text x="120.1" y="67.1">8</text>
<text x="120.1" y="69.6">9</text>
<text x="129.8" y="68.3">19</text>
<text x="129.8" y="70.9">20</text>
<text x="295.3" y="67.1">8</text>
<text x="295.3" y="69.6">9</text>
<text x="305" y="68.3">19</text>
<text x="305" y="70.9">20</text>
<text x="119.6" y="72.1">10</text>
<text x="119.6" y="74.7">11</text>
<text x="129.8" y="73.4">21</text>
<text x="129.8" y="75.9">S1</text>
<text x="130.7" y="75.9">2</text>
<text x="294.9" y="72.1">10</text>
<text x="294.9" y="74.7">11</text>
<text x="305" y="73.4">21</text>
<text x="305" y="75.9">S1</text>
<text x="306" y="75.9">2</text>
<text x="120.1" y="102.6">1</text>
<text x="120.1" y="105.2">2</text>
<text x="120.1" y="107.7">3</text>
<text x="129.8" y="103.9">12</text>
<text x="129.8" y="106.4">13</text>
<text x="294.9" y="103.9">12</text>
<text x="294.9" y="106.4">13</text>
<text x="305.5" y="102.6">1</text>
<text x="305.5" y="105.2">2</text>
<text x="305.5" y="107.7">3</text>
<text x="120.1" y="110.2">4</text>
<text x="120.1" y="112.8">5</text>
<text x="129.8" y="109">14</text>
<text x="129.8" y="111.5">15</text>
<text x="294.9" y="109">14</text>
<text x="294.9" y="111.5">15</text>
<text x="305.5" y="110.2">4</text>
<text x="305.5" y="112.8">5</text>
<text x="120.1" y="115.3">6</text>
<text x="120.1" y="117.9">7</text>
<text x="129.8" y="114">16</text>
<text x="129.8" y="116.6">17</text>
<text x="129.8" y="119.1">18</text>
<text x="294.9" y="114">16</text>
<text x="294.9" y="116.6">17</text>
<text x="294.9" y="119.1">18</text>
<text x="305.5" y="115.3">6</text>
<text x="305.5" y="117.9">7</text>
<text x="119.6" y="125.5">10</text>
<text x="120.1" y="120.4">8</text>
<text x="120.1" y="122.9">9</text>
<text x="129.8" y="121.7">19</text>
<text x="129.8" y="124.2">20</text>
<text x="294.9" y="121.7">19</text>
<text x="294.9" y="124.2">20</text>
<text x="305" y="125.5">10</text>
<text x="305.5" y="120.4">8</text>
<text x="305.5" y="122.9">9</text>
<text x="119.6" y="128">11</text>
<text x="129.8" y="126.7">21</text>
<text x="129.8" y="129.3">S1</text>
<text x="130.7" y="129.3">2</text>
<text x="294.9" y="126.7">21</text>
<text x="294.9" y="129.3">S1</text>
<text x="295.8" y="129.3">2</text>
<text x="305" y="128">11</text>
</g>
<g font-size="1.4" fill="#a5a4a2">
<text x="139.1" y="227.1">1</text>
<text x="139.1" y="229.6">2</text>
<text x="139.1" y="232.2">3</text>
<text x="139.1" y="234.7">4</text>
<text x="139.1" y="237.2">5</text>
<text x="139.1" y="239.8">6</text>
<text x="183.1" y="239.8">P4</text>
<text x="139.1" y="242.3">7</text>
<text x="139.1" y="244.9">8</text>
<text x="183.1" y="244.9">P2</text>
<text x="183.1" y="242.3">P3</text>
<text x="138" y="249.9">SWB</text>
<text x="138.1" y="247.4">SWA</text>
<text x="183.1" y="247.4">P1</text>
</g>
<g font-size="1.4" fill="#939391">
<text x="143.3" y="228">DAT2</text>
<text x="143.3" y="230.6">CD/DAT3</text>
<text x="143.3" y="233.1">CMD</text>
<text x="143.3" y="235.6">VDD</text>
<text x="143.3" y="238.2">CLK</text>
<text x="143.3" y="240.7">VSS</text>
<text x="143.3" y="243.3">DAT0</text>
<text x="143.3" y="245.8">DAT1</text>
<text x="172.6" y="245.8">SHIELD__1</text>
<text x="172.6" y="243.3">SHIELD__2</text>
<text x="172.6" y="240.7">SHIELD__3</text>
<text x="143.3" y="248.3">A</text>
<text x="143.3" y="250.9">B</text>
<text x="175.1" y="248.3">SHIELD</text>
</g>
</svg>
